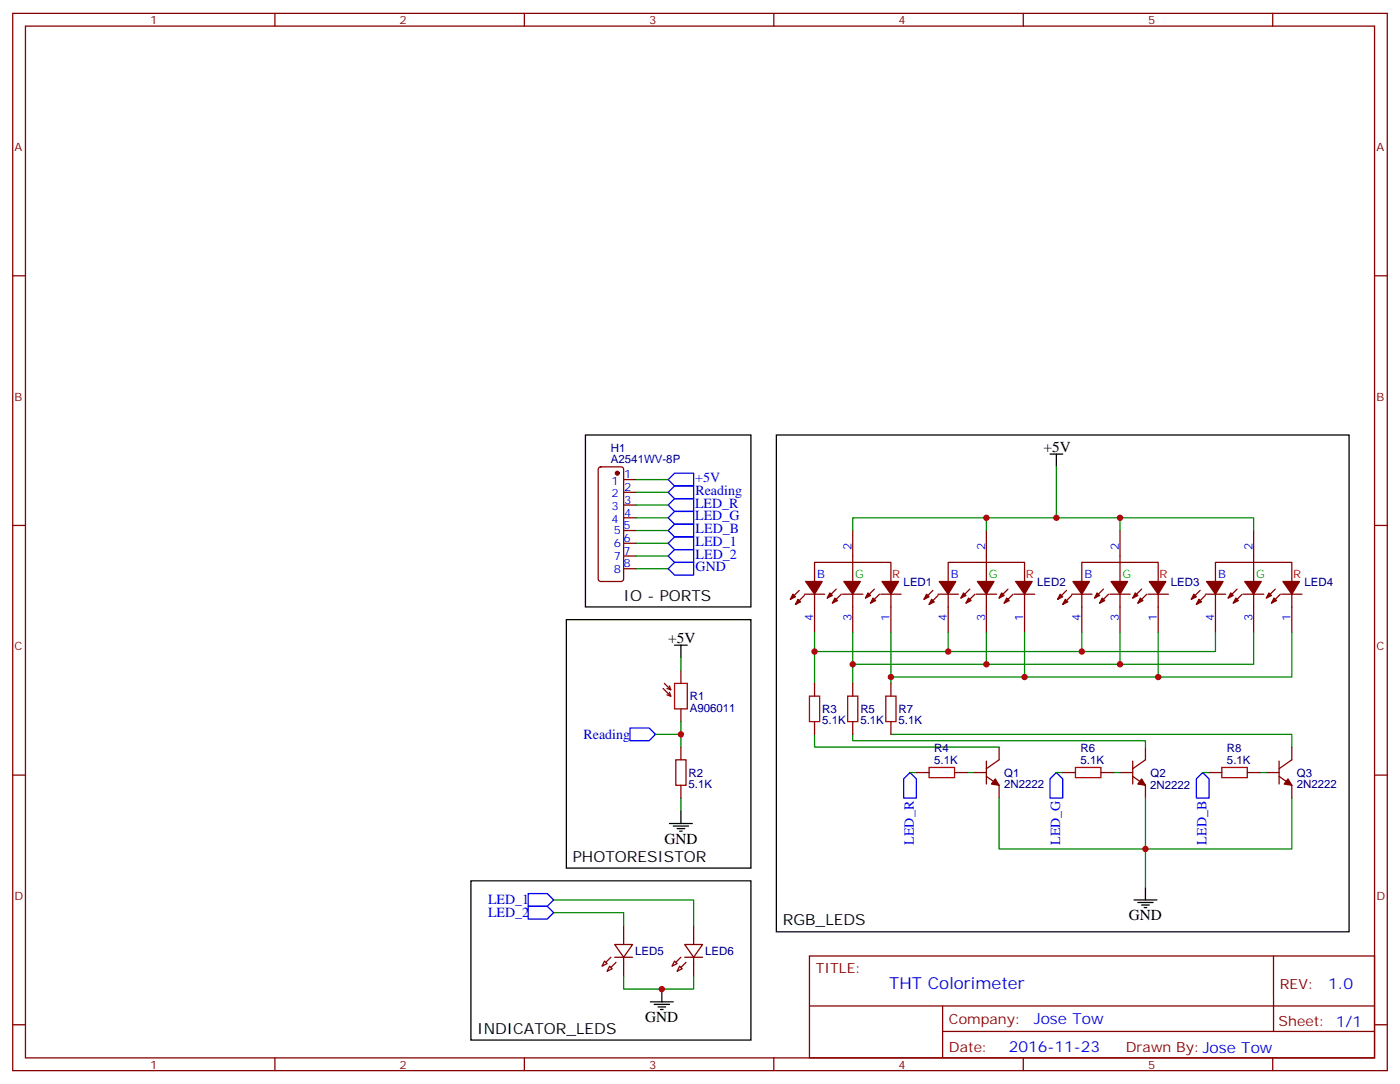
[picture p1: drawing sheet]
<svg xmlns="http://www.w3.org/2000/svg" width="388mm" height="300mm" viewBox="0 0 388 300" stroke-linecap="round" stroke-linejoin="round" font-family="sans-serif">
<g fill="none" stroke="#870000" stroke-width=".35">
<path d="M3.5 3.7h381v292.8h-381zM7.1 7.2h373.9v285.8h-373.9zM76.2 3.7v3.5M145.3 3.7v3.5M214.5 3.7v3.5M283.6 3.7v3.5M352.8 3.7v3.5M3.5 76.4h3.6M381 76.4h3.5M166 129.5l.5-.2h5.7l.5 .2 .2 .5v30.3l-.3 .5-.4 .2h-5.7l-.5-.2-.2-.5v-30.3zM172.9 132.8h3.5M172.9 136.3h3.5"/>
<path d="M172.9 139.9h3.5M3.5 145.5h3.6M172.9 143.4h3.5M172.9 146.9h3.5M172.9 150.5h3.5M172.9 154h3.5M172.9 157.5h3.5M236.4 146.9v14.1M273.4 146.9v14.1M310.4 146.9v14.1M347.5 146.9v14.1M381 145.5h3.5"/>
<path d="M221.5 163.5l-2.4 2.5M223 164.6h5.6M223 164.9l-2.5 2.5M225.8 161v-5.2h21.1v5.2M225.8 164.6v10.6M231.8 163.2l-2.5 2.4M233.2 164.6l-2.5 2.4M233.5 164.6h5.7M236.4 164.6v10.6M242.4 163.2l-2.5 2.4M243.8 164.6l-2.5 2.4M244.1 164.6h5.7"/>
<path d="M246.9 164.6v10.6M258.6 163.5l-2.5 2.5M260 164.6h5.6M260 164.9l-2.5 2.5M262.8 161v-5.2h21.2v5.2M262.8 164.6v10.6M268.8 163.2l-2.5 2.4M270.2 164.6l-2.4 2.4M270.6 164.6h5.6M273.4 164.6v10.6M279.4 163.2l-2.5 2.4M280.8 164.6l-2.5 2.4"/>
<path d="M281.2 164.6h5.6M284 164.6v10.6M295.6 163.5l-2.4 2.5M297 164.6h5.7M297 164.9l-2.4 2.5M299.9 161v-5.2h21.1v5.2M299.9 164.6v10.6M305.9 163.2l-2.5 2.4M307.3 164.6l-2.5 2.4M307.6 164.6h5.7M310.4 164.6v10.6M316.4 163.2l-2.4 2.4"/>
<path d="M317.9 164.6l-2.5 2.4M318.2 164.6h5.6M321 164.6v10.6M332.7 163.5l-2.5 2.5M334.1 164.6h5.6M334.1 164.9l-2.5 2.5M336.9 161v-5.2h21.2v5.2M336.9 164.6v10.6M342.9 163.2l-2.5 2.4M344.3 164.6l-2.5 2.4M344.7 164.6h5.6M347.5 164.6v10.6"/>
<path d="M353.5 163.2l-2.5 2.4M354.9 164.6l-2.5 2.4M355.2 164.6h5.7M358.1 164.6v10.6M183.8 190.7l2.1 2.1M184.1 189.3l1.8 1.7M184.9 192.4l1 .4M184.9 190.7l1 .3M185.6 191.7l.3 1.1M185.6 190l.3 1M188.7 185.7v3.6M188.7 196.3v3.5"/>
<path d="M225.8 189.3v3.5M225.8 199.8v3.6M236.4 189.3v3.5M236.4 199.8v3.6M246.9 189.3v3.5M246.9 199.8v3.6M3.5 214.7h3.6M188.7 206.9v3.5M188.7 217.5v3.5M254 214h3.5M264.6 214h3.5M269.9 214h3.5"/>
<path d="M273.4 210.8v6.3M273.4 215l3.5 2.5v3.5M276.9 206.9v3.5l-3.5 2.5M294.6 214h3.5M305.2 214h3.5M310.4 214h3.6M314 215l3.5 2.5v3.5M314 210.8v6.3M317.5 206.9v3.5l-3.5 2.5M335.1 214h3.6M345.7 214h3.5M351 214h3.5"/>
<path d="M354.5 215l3.6 2.5v3.5M354.5 210.8v6.3M358.1 206.9v3.5l-3.6 2.5M381 214.7h3.5M172.9 256.3v5.3M192.3 256.3v5.3M167.6 266.2l.7 .7-1.4 .7zM169 267.6l.7 .7-1.4 .7zM170.4 261.6h4.9l-2.4 3.5zM170.4 265.1h4.9M172.9 265.1v5.3M187 266.2l.7 .7-1.4 .7z"/>
<path d="M188.4 267.6l.7 .7-1.4 .7zM189.8 261.6h4.9l-2.4 3.5zM189.8 265.1h4.9M192.3 265.1v5.3M224.4 264.8h156.6v28.2h-156.6zM224.4 278.6h156.5M261.3 278.6v14.1M353 264.8v20.9M3.5 283.8h3.6M76.2 293v3.5M145.3 293v3.5M214.5 293v3.5"/>
<path d="M261.3 285.7h119.6M283.6 293v3.5M352.8 293v3.5M381 283.8h3.5"/>
</g>
<g fill="none" stroke="#00f" stroke-width=".35">
<path d="M185.2 132.8l1.8-1.7h5.3v3.5h-5.3zM185.2 136.3l1.8-1.7h5.3v3.5h-5.3zM185.2 139.9l1.8-1.8h5.3v3.5h-5.3zM185.2 143.4l1.8-1.8h5.3v3.6h-5.3zM185.2 146.9l1.8-1.7h5.3v3.5h-5.3zM185.2 150.5l1.8-1.8h5.3v3.5h-5.3zM185.2 157.5l1.8-1.7h5.3v3.5h-5.3zM187 152.2h5.3v3.6h-5.3l-1.8-1.8zM174.6 201.6h5.3l1.8 1.8-1.8 1.7h-5.3zM252.2 214l1.8 1.7v5.3h-3.5v-5.3zM291 215.7l1.8-1.7 1.8 1.7v5.3h-3.6zM333.4 214l1.7 1.7v5.3h-3.5v-5.3z"/>
<path d="M146.4 247.5h5.3l1.8 1.7-1.8 1.8h-5.3zM146.4 251h5.3l1.8 1.8-1.8 1.7h-5.3z"/>
</g>
<g fill="#870000" stroke="#870000" stroke-width=".35">
<path d="M244.5 161h4.6l-2.2 3.6z"/>
<path d="M240.6 164.2l.7 .7-1.4 .7z"/>
<path d="M242 165.6l.7 .7-1.4 .7z"/>
<path d="M233.9 161h4.6l-2.1 3.6z"/>
<path d="M230 164.2l.7 .7-1.4 .7z"/>
<path d="M231.4 165.6l.7 .7-1.4 .7z"/>
<path d="M223.3 161h4.6l-2.1 3.6z"/>
<path d="M219.8 164.6l.7 .7-1.4 .7z"/>
<path d="M221.2 166l.7 .7-1.4 .7z"/>
<path d="M281.5 161h4.6l-2.1 3.6z"/>
<path d="M277.6 164.2l.7 .7-1.4 .7z"/>
<path d="M279 165.6l.8 .7-1.5 .7z"/>
<path d="M270.9 161h4.6l-2.1 3.6z"/>
<path d="M267.1 164.2l.7 .7-1.5 .7z"/>
<path d="M268.5 165.6l.7 .7-1.4 .7z"/>
<path d="M260.3 161h4.6l-2.1 3.6z"/>
<path d="M256.8 164.6l.7 .7-1.4 .7z"/>
<path d="M258.2 166l.7 .7-1.4 .7z"/>
<path d="M318.6 161h4.5l-2.1 3.6z"/>
<path d="M314.7 164.2l.7 .7-1.4 .7z"/>
<path d="M316.1 165.6l.7 .7-1.4 .7z"/>
<path d="M308 161h4.6l-2.2 3.6z"/>
<path d="M304.1 164.2l.7 .7-1.4 .7z"/>
<path d="M305.5 165.6l.7 .7-1.4 .7z"/>
<path d="M297.4 161h4.6l-2.1 3.6z"/>
<path d="M293.9 164.6l.7 .7-1.4 .7z"/>
<path d="M295.3 166l.7 .7-1.4 .7z"/>
<path d="M355.6 161h4.6l-2.1 3.6z"/>
<path d="M351.7 164.2l.7 .7-1.4 .7z"/>
<path d="M353.1 165.6l.7 .7-1.4 .7z"/>
<path d="M345 161h4.6l-2.1 3.6z"/>
<path d="M341.1 164.2l.7 .7-1.4 .7z"/>
<path d="M342.5 165.6l.8 .7-1.5 .7z"/>
<path d="M334.4 161h4.6l-2.1 3.6z"/>
<path d="M330.9 164.6l.7 .7-1.4 .7z"/>
<path d="M332.3 166l.7 .7-1.4 .7z"/>
<path d="M275.9 215.7l1 1.8-2.1-.4z"/>
<path d="M316.4 215.7l1.1 1.8-2.1-.4z"/>
<path d="M357 215.7l1.1 1.8-2.1-.4z"/>
<path d="M170.7 266.5l-1.4 1.4z"/>
<path d="M169.3 265.1l-1.4 1.4z"/>
<path d="M190.1 266.5l-1.4 1.4z"/>
<path d="M188.7 265.1l-1.4 1.4z"/>
<circle cx="171.1" cy="131.1" r=".53"/>
</g>
<g fill="none" stroke="#008700" stroke-width=".35">
<path d="M176.4 136.3h8.8M176.4 139.9h8.8M176.4 132.8h8.8M292.8 129.3v14.1M176.4 143.4h8.8M176.4 146.9h8.8M176.4 150.5h8.8M176.4 154h8.8M176.4 157.5h8.8M236.4 146.9v-3.5h37v3.5M273.4 143.4h37v3.5M310.4 143.4h37.1v3.5"/>
<path d="M225.8 175.2v14.1M236.4 175.2v14.1M246.9 175.2v14.1M262.8 175.2v5.2h-37M273.4 175.2v8.8h-37M284 175.2v12.3h-37.1M299.9 175.2v5.2h-37.1M310.4 175.2v8.8h-37M321 175.2v12.3h-37M336.9 175.2v5.2h-37M347.5 175.2v8.8h-37.1M358.1 175.2v12.3h-37.1"/>
<path d="M188.7 182.2v3.5M188.7 199.8v7.1M181.7 203.4h7M225.8 203.4v3.5h51.1M236.4 203.4v1.7h81.1v1.8M246.9 203.4h111.2v3.5M252.2 214h1.8M268.1 214h1.8M292.8 214h1.8M308.7 214h1.7M333.4 214h1.7M349.2 214h1.8"/>
<path d="M188.7 221v3.5M276.9 221v14.1h40.6v-14.1M358.1 221v14.1h-40.6v10.6M153.5 252.8h19.4v3.5M153.5 249.2h38.8v7.1M172.9 270.4v3.5h19.4v-3.5"/>
</g>
<g fill="none" stroke="#000" stroke-width=".35">
<path d="M162.3 120.5h45.8v47.6h-45.8zM215.2 120.5h158.7v137.6h-158.7zM291 125.8h3.6M292.8 125.8v3.5M157 171.6h51.1v68.8h-51.1zM187 178.7h3.5M188.7 178.7v3.5M185.6 228.1h6.3M186.6 228.8h4.3M187.7 229.5h2.1M188.4 230.2h.7M188.7 224.5v3.6"/>
<path d="M130.5 243.9h77.6v44.1h-77.6zM314.3 249.2h6.4M315.4 249.9h4.2M316.4 250.6h2.2M317.1 251.4h.8M317.5 245.7v3.5M180.3 277.5h6.3M181.3 278.2h4.3M182.4 278.9h2.1M183.1 279.6h.7M183.4 273.9v3.6"/>
</g>
<path d="M187 189.3h3.5v7h-3.5zM224.4 192.8h2.8v7h-2.8zM234.9 192.8h2.9v7h-2.9zM245.5 192.8h2.9v7h-2.9zM187.3 210.4h2.8v7.1h-2.8zM257.5 212.5h7.1v2.9h-7.1zM298.1 212.5h7.1v2.9h-7.1zM338.7 212.5h7v2.9h-7z" fill="none" stroke="#a10000" stroke-width=".35"/>
<g fill="#c00">
<circle cx="225.8" cy="180.4" r=".88"/>
<circle cx="236.4" cy="184" r=".88"/>
<circle cx="246.9" cy="187.5" r=".88"/>
<circle cx="262.8" cy="180.4" r=".88"/>
<circle cx="299.9" cy="180.4" r=".88"/>
<circle cx="273.4" cy="184" r=".88"/>
<circle cx="310.4" cy="184" r=".88"/>
<circle cx="284" cy="187.5" r=".88"/>
<circle cx="321" cy="187.5" r=".88"/>
<circle cx="317.5" cy="235.1" r=".88"/>
<circle cx="273.4" cy="143.4" r=".88"/>
<circle cx="310.4" cy="143.4" r=".88"/>
<circle cx="292.8" cy="143.4" r=".88"/>
<circle cx="188.7" cy="203.4" r=".88"/>
<circle cx="183.4" cy="273.9" r=".88"/>
</g>
<text font-size="4.6" fill="#00f" x="246.5" y="273.8">THT Colorimeter</text>
<g font-size="4.2">
<text x="289.3" y="125.1">+5V</text>
<text x="172.9" y="166.3">IO - PORTS</text>
<text x="185.2" y="178">+5V</text>
<text x="184.1" y="233.7">GND</text>
<text x="158.7" y="238.7">PHOTORESISTOR</text>
<text x="217" y="256.3">RGB_LEDS</text>
<text x="312.9" y="254.9">GND</text>
<text x="132.3" y="286.3">INDICATOR_LEDS</text>
<text x="178.9" y="283.1">GND</text>
</g>
<g font-size="4.2" fill="#00f">
<text x="368.2" y="274">1.0</text>
<text x="286.5" y="283.6">Jose Tow</text>
<text x="279.6" y="291.4">2016-11-23</text>
</g>
<g font-size="3.9" fill="#00f">
<text x="192.7" y="133.5">+5V</text>
<text x="192.7" y="137">Reading</text>
<text x="192.7" y="140.6">LED_R</text>
<text x="192.7" y="144.1">LED_G</text>
<text x="192.8" y="147.6">LED_B</text>
<text x="192.8" y="151.2">LED_1</text>
<text x="192.8" y="154.7">LED_2</text>
<text x="192.8" y="158.2">GND</text>
<text x="161.7" y="204.6">Reading</text>
<text x="253.3" y="233.9" transform="rotate(-90 253.3 233.9)">LED_R</text>
<text x="293.9" y="234" transform="rotate(-90 293.9 234)">LED_G</text>
<text x="334.5" y="233.9" transform="rotate(-90 334.5 233.9)">LED_B</text>
<text x="135.3" y="250.5">LED_1</text>
<text x="135.3" y="254">LED_2</text>
</g>
<g font-size="3.9" fill="#800">
<text x="226.1" y="269.3">TITLE:</text>
<text x="354.8" y="274">REV:</text>
<text x="263" y="283.5">Company:</text>
<text x="354.4" y="284.2">Sheet: 1/1</text>
<text x="263" y="291.2">Date:</text>
<text x="312.1" y="291.3">Drawn By:Jose Tow</text>
</g>
<g font-size="3.2" fill="#800">
<text x="41.6" y="6.7">1</text>
<text x="110.8" y="6.7">2</text>
<text x="179.9" y="6.7">3</text>
<text x="249.1" y="6.7">4</text>
<text x="318.2" y="6.7">5</text>
<text x="4.1" y="41.8">A</text>
<text x="381.5" y="41.8">A</text>
<text x="4.1" y="110.9">B</text>
<text x="381.5" y="110.9">B</text>
<text x="4.1" y="180.1">C</text>
<text x="381.5" y="180.1">C</text>
<text x="4.1" y="249.2">D</text>
<text x="381.5" y="249.2">D</text>
<text x="41.6" y="296">1</text>
<text x="110.8" y="296">2</text>
<text x="179.9" y="296">3</text>
<text x="249.1" y="296">4</text>
<text x="318.2" y="296">5</text>
</g>
<g font-size="3.2" fill="#000080">
<text x="169.3" y="125.1">H1</text>
<text x="169.3" y="128.2">A2541WV-8P</text>
<text x="250.5" y="162.2">LED1</text>
<text x="287.5" y="162.2">LED2</text>
<text x="324.6" y="162.2">LED3</text>
<text x="361.6" y="162.2">LED4</text>
<text x="191.2" y="197.1">A906011</text>
<text x="191.2" y="193.9">R1</text>
<text x="227.9" y="197.5">R3</text>
<text x="238.5" y="197.5">R5</text>
<text x="249.1" y="197.5">R7</text>
<text x="227.9" y="200.6">5.1K</text>
<text x="238.5" y="200.6">5.1K</text>
<text x="249.1" y="200.6">5.1K</text>
<text x="259" y="208.3">R4</text>
<text x="299.5" y="208.3">R6</text>
<text x="340.1" y="208.3">R8</text>
<text x="190.9" y="215.1">R2</text>
<text x="259" y="211.5">5.1K</text>
<text x="278.3" y="215.1">Q1</text>
<text x="299.5" y="211.5">5.1K</text>
<text x="318.9" y="215.1">Q2</text>
<text x="340.1" y="211.5">5.1K</text>
<text x="359.5" y="215.1">Q3</text>
<text x="190.9" y="218.3">5.1K</text>
<text x="278.3" y="218.3">2N2222</text>
<text x="318.8" y="218.6">2N2222</text>
<text x="359.5" y="218.3">2N2222</text>
<text x="176" y="264.5">LED5</text>
<text x="195.4" y="264.5">LED6</text>
</g>
<g font-size="3.2" fill="#00f">
<text x="169.5" y="134.2">1</text>
<text x="169.5" y="137.8">2</text>
<text x="173" y="132.5">1</text>
<text x="173" y="136">2</text>
<text x="169.5" y="141.3">3</text>
<text x="173" y="139.5">3</text>
<text x="173" y="143.1">4</text>
<text x="169.5" y="144.8">4</text>
<text x="170.1" y="148">5</text>
<text x="172.9" y="146.6">5</text>
<text x="170.1" y="151.5">6</text>
<text x="170.1" y="155">7</text>
<text x="172.9" y="150.1">6</text>
<text x="172.9" y="153.6">7</text>
<text x="236" y="152.2" transform="rotate(-90 236 152.2)">2</text>
<text x="273" y="152.2" transform="rotate(-90 273 152.2)">2</text>
<text x="310.1" y="152.2" transform="rotate(-90 310.1 152.2)">2</text>
<text x="347.1" y="152.2" transform="rotate(-90 347.1 152.2)">2</text>
<text x="170.1" y="158.6">8</text>
<text x="172.9" y="157.2">8</text>
<text x="226.5" y="160.1">B</text>
<text x="263.5" y="160.1">B</text>
<text x="300.6" y="160.1">B</text>
<text x="337.6" y="160.1">B</text>
<text x="225.4" y="171.9" transform="rotate(-90 225.4 171.9)">4</text>
<text x="236" y="171.9" transform="rotate(-90 236 171.9)">3</text>
<text x="246.6" y="171.9" transform="rotate(-90 246.6 171.9)">1</text>
<text x="262.5" y="171.9" transform="rotate(-90 262.5 171.9)">4</text>
<text x="273" y="171.9" transform="rotate(-90 273 171.9)">3</text>
<text x="283.6" y="171.9" transform="rotate(-90 283.6 171.9)">1</text>
<text x="299.5" y="171.9" transform="rotate(-90 299.5 171.9)">4</text>
<text x="310.1" y="171.9" transform="rotate(-90 310.1 171.9)">3</text>
<text x="320.7" y="171.9" transform="rotate(-90 320.7 171.9)">1</text>
<text x="336.5" y="171.9" transform="rotate(-90 336.5 171.9)">4</text>
<text x="347.1" y="171.9" transform="rotate(-90 347.1 171.9)">3</text>
<text x="357.7" y="171.9" transform="rotate(-90 357.7 171.9)">1</text>
</g>
<g font-size="3.2" fill="#0f0">
<text x="237.1" y="160">G</text>
<text x="274.1" y="160">G</text>
<text x="311.1" y="160">G</text>
<text x="348.2" y="160">G</text>
</g>
<g font-size="3.2" fill="#f00">
<text x="247.3" y="160">R</text>
<text x="284.3" y="160">R</text>
<text x="321.4" y="160">R</text>
<text x="358.4" y="160">R</text>
</g>
</svg>
